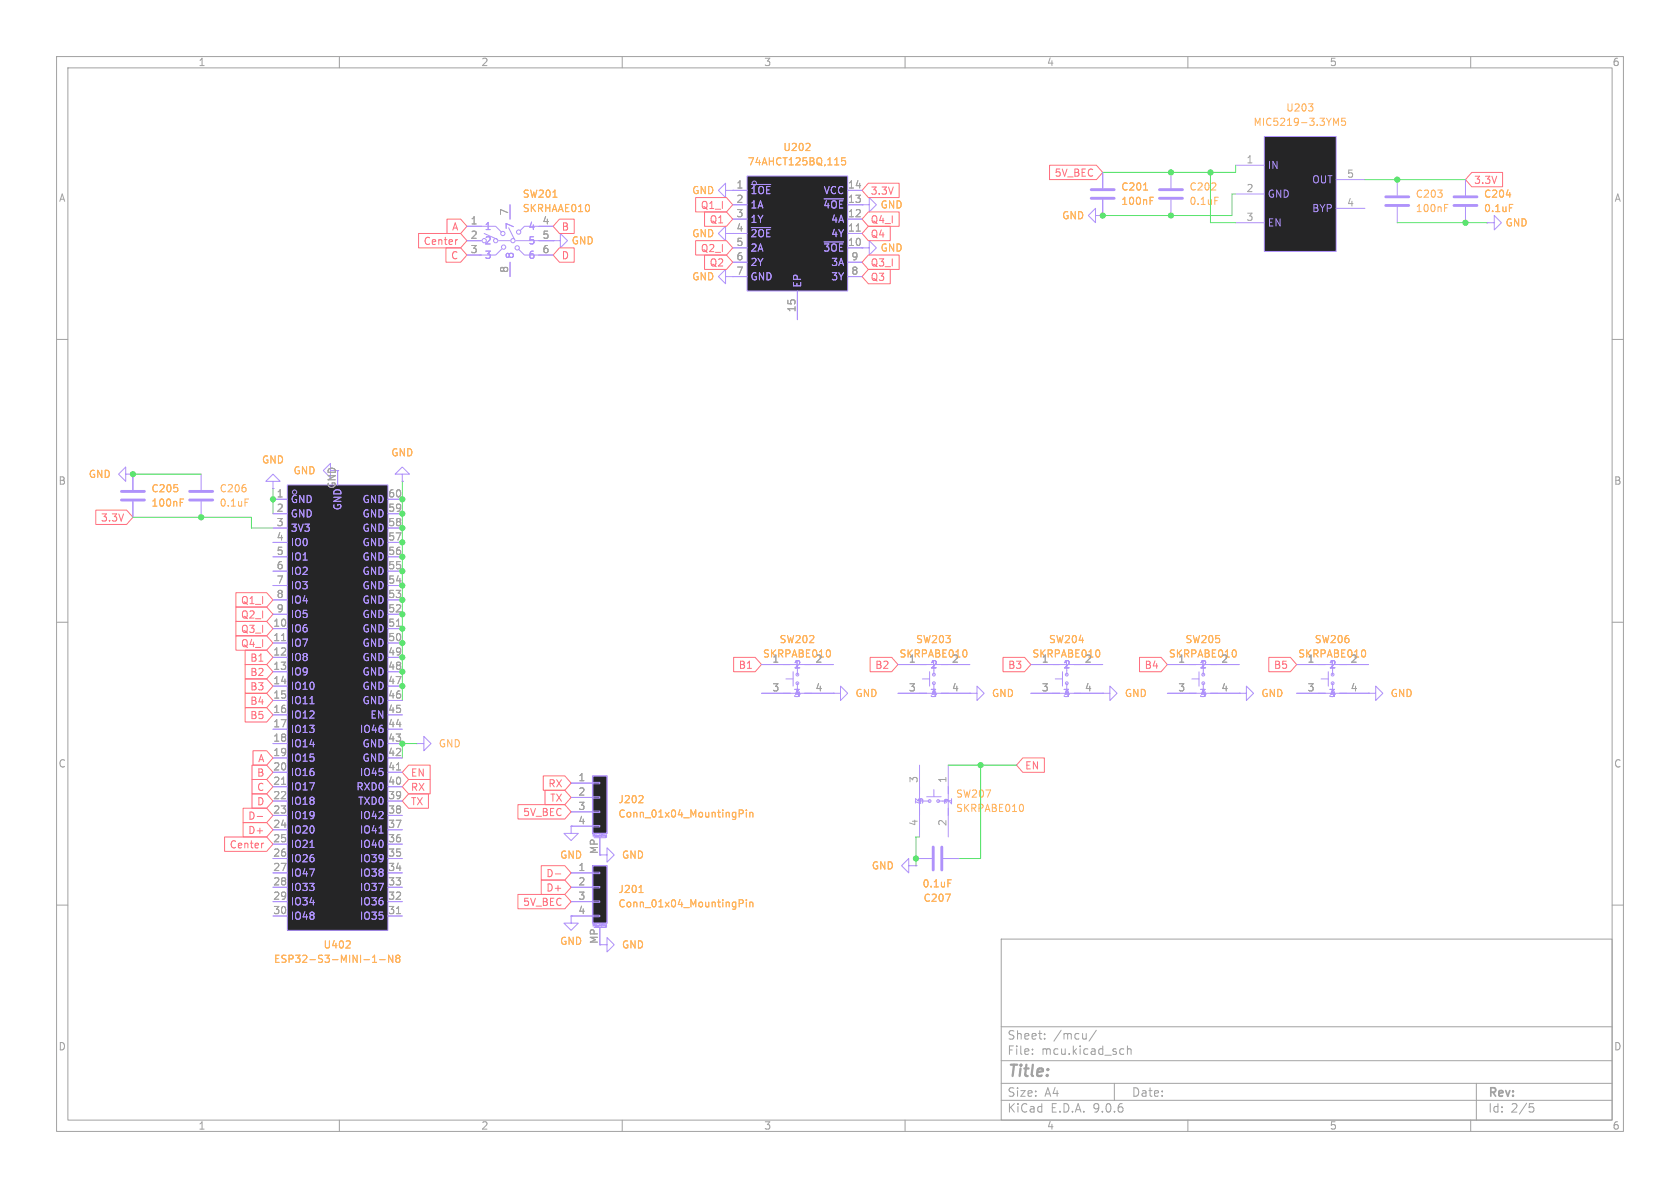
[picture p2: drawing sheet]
<svg xmlns="http://www.w3.org/2000/svg" width="297mm" height="210mm" viewBox="0 0 297 210" stroke-linecap="round" stroke-linejoin="round" font-family="sans-serif">
<g fill="none" stroke="#a2a2a2" stroke-width=".18">
<path d="M10 10h277v190h-277zM12 12h273v186h-273zM60 10v2M110 10v2M160 10v2M210 10v2M260 10v2M10 60h2M285 60h2M10 110h2M285 110h2M10 160h2"/>
<path d="M177 166h108v32h-108zM285 160h2M60 198v2M110 198v2M160 198v2M177 194.5h108M177 191.5h108M177 187.5h108M177 181.5h108M182.5 186.3v.1M182.5 185.5v.1M184.7 183.6v.1"/>
<path d="M184.7 182.8v.1M193.8 182.1l-1.3 2M197 191.5v3M198.2 185.4l.5 .1M198.7 186.3l-.5 .1M199.3 185.5l.2-.1 .4 .1 .1 .9M199.3 184.9v1.5M210 198v2M260 198v2M261 191.5v6.5M270.4 195.1h.7M270.5 195.7h.4l.3 .3-.2 .5-.5 .1"/>
</g>
<g fill="none" stroke="#af92fb" stroke-width=".18">
<path d="M193.7 38.1v-1.3l-1.3 1.3 1.3 1.3v-1.3h1.2M194.9 38.1h.1M194.9 30.5v2.8M194.9 35.3v2.8M162.6 135.3v12.7M165.1 139.6v1.2M167.6 135.3v12.7M162.6 141.6h1.7M163.8 140.8h2.6M165.9 141.6h1.7"/>
<circle cx="164.3" cy="141.6" r=".25"/>
<circle cx="165.9" cy="141.6" r=".25"/>
</g>
<path d="M202.2 33.6h.7M203.3 35.5h.4M203.3 34.9h.6M180.8 142.2l.1 .5-.1 .7" fill="none" stroke="#ffb45b" stroke-width=".18"/>
<path d="M192.9 33.5h4.1M192.9 35.1h4.1" fill="none" stroke="#af92fb" stroke-width=".51"/>
<path d="M132.1 31.1h17.8v20.3h-17.8z" fill="#252526"/>
<g fill="none" stroke="#af92fb" stroke-width=".18">
<path d="M129.5 33.7h2.6M129.5 36.2h2.6M129.5 38.7h2.6M132.1 31.1h17.8v20.3h-17.8zM132.8 32.6h3.5M145.7 35.2h3.4M149.9 33.7h2.5M149.9 36.2h2.5M149.9 38.7h2.5M152.4 36.2h1.3v-1.3l1.2 1.3-1.2 1.3v-1.3M152.4 36.2h.1M207 30.5v2.8"/>
<path d="M207 35.3v2.8M247 31.8v2.7M247 36.6v2.8M259.1 31.8v2.7M259.1 36.6v2.8M262.9 39.4h1.3v-1.3l1.2 1.3-1.2 1.2v-1.2M262.9 39.4h.1M129.5 41.3h2.6M129.5 43.8h2.6M129.5 46.4h2.6M129.5 48.9h2.6M132.8 40.2h3.5"/>
<path d="M141 51.4v5.1M145.7 42.8h3.4M149.9 41.3h2.5M149.9 43.8h2.5M149.9 46.4h2.5M149.9 48.9h2.5M152.4 43.8h1.3v-1.3l1.2 1.3-1.2 1.3v-1.3M152.4 43.8h.1M22.2 83.8v-1.2l-1.2 1.2 1.2 1.3v-1.3h1.3M23.5 83.8h.1M23.5 83.8v2.8M23.5 88.6v2.8"/>
<path d="M35.6 83.8v2.8M35.6 88.6v2.8M48.3 85.1h1.2l-1.2-1.3-1.3 1.3h1.3v1.3M48.3 86.4h.1M58.4 83.2v-1.3l-1.3 1.3 1.3 1.3v-1.3h1.3M71.1 83.8h1.3l-1.3-1.2-1.3 1.2h1.3v1.3M71.1 85.1h.1M134.6 117.5h12.7M140.2 118.7v2.6M141 118.5v.8M229.2 117.5h12.7M234.8 118.7v2.6"/>
<path d="M235.6 118.5v.8M73.7 131.4h1.2v-1.2l1.3 1.2-1.3 1.3v-1.3M73.7 131.4h.1M134.6 122.6h12.7M138.9 120h1.3M141 120.8v1.8M147.3 122.6h1.3v-1.3l1.3 1.3-1.3 1.2v-1.2M147.3 122.6h.1M194.9 122.6h1.3v-1.3l1.3 1.3-1.3 1.2v-1.2M194.9 122.6h.1M219.1 122.6h1.2v-1.3l1.3 1.3-1.3 1.2v-1.2M219.1 122.6h.1"/>
<path d="M229.2 122.6h12.7M233.6 120h1.2M235.6 120.8v1.8M241.9 122.6h1.3v-1.3l1.3 1.3-1.3 1.2v-1.2M241.9 122.6h.1M101 146.1v1.2h1.2l-1.2 1.3-1.3-1.3h1.3M101 146.1h.1M101 161.9v1.3h1.2l-1.2 1.3-1.3-1.3h1.3M101 161.9h.1"/>
<circle cx="133.4" cy="32.4" r=".38"/>
<circle cx="141" cy="119.3" r=".25"/>
<circle cx="235.6" cy="119.3" r=".25"/>
<circle cx="141" cy="120.8" r=".25"/>
<circle cx="235.6" cy="120.8" r=".25"/>
</g>
<path d="M151.4 40.9h.7" fill="none" stroke="#a2a2a2" stroke-width=".18"/>
<g fill="none" stroke="#ffb45b" stroke-width=".18">
<path d="M142.4 26.6h.8M143.1 25.5v.4M149.4 27.9h-.6v.6l.2-.1h.4l.1 .2-.1 .4-.1 .2-.5-.2M214.8 34.9h.6M255.4 36.1h.6M255.4 36.7h.4M266.3 34.4h.8M266.8 36.1h.6M31.9 88.8h.4M31.9 88.2h.6M43.3 88.2h.6M146.6 114.9l.2 .5-.2 .7"/>
<path d="M241.2 114.9l.2 .5-.2 .7"/>
</g>
<path d="M205 33.5h4M205 35.1h4M245 34.8h4M245 36.3h4M257 34.8h4.1M257 36.3h4.1M21.5 86.9h4M21.5 88.4h4M33.5 86.9h4.1M33.5 88.4h4.1" fill="none" stroke="#af92fb" stroke-width=".51"/>
<path d="M50.8 85.7h17.8v78.8h-17.8z" fill="#252526"/>
<g fill="none" stroke="#af92fb" stroke-width=".18">
<path d="M48.3 88.3h2.5M48.3 90.8h2.5M48.3 93.3h2.5M48.3 95.9h2.5M48.3 98.4h2.5M50.8 85.7h17.8v78.8h-17.8zM68.6 88.3h2.5M68.6 90.8h2.5M68.6 93.3h2.5M68.6 95.9h2.5M68.6 98.4h2.5M48.3 101h2.5"/>
<path d="M48.3 103.5h2.5M48.3 106h2.5M48.3 108.6h2.5M48.3 111.1h2.5M48.3 113.7h2.5M48.3 116.2h2.5M48.3 118.7h2.5M68.6 101h2.5M68.6 103.5h2.5M68.6 106h2.5M68.6 108.6h2.5M68.6 111.1h2.5"/>
<path d="M68.6 113.7h2.5M68.6 116.2h2.5M68.6 118.7h2.5M48.3 121.3h2.5M48.3 123.8h2.5M48.3 126.4h2.5M48.3 128.9h2.5M48.3 131.4h2.5M48.3 134h2.5M48.3 136.5h2.5M48.3 139.1h2.5M54.8 124.4h.7"/>
<path d="M68.6 121.3h2.5M68.6 123.8h2.5M68.6 126.4h2.5M68.6 128.9h2.5M68.6 131.4h2.5M68.6 134h2.5M68.6 136.5h2.5M68.6 139.1h2.5M48.3 141.6h2.5M48.3 144.1h2.5M48.3 146.7h2.5M48.3 149.2h2.5"/>
<path d="M48.3 151.8h2.5M48.3 154.3h2.5M48.3 156.8h2.5M48.3 159.4h2.5M54.8 149.8h.7M67 147.3h.7M68.6 141.6h2.5M68.6 144.1h2.5M68.6 146.7h2.5M68.6 149.2h2.5M68.6 151.8h2.5M68.6 154.3h2.5"/>
<path d="M68.6 156.8h2.5M68.6 159.4h2.5M106 151.1h1.3v-1.2l1.3 1.2-1.3 1.3v-1.3M161.9 151.8h2.8M166.8 151.8h2.7M48.3 161.9h2.5M68.6 161.9h2.5"/>
<circle cx="52.1" cy="87" r=".38"/>
</g>
<path d="M49.8 113.2h.7M70.1 110.7h.7M49.8 138.6h.7M70.1 136.1h.7M70.1 161.5h.7" fill="none" stroke="#a2a2a2" stroke-width=".18"/>
<path d="M167.2 158.1h.8l-.5 1.2M167.6 155.5h.6M61.1 167.6h.8M61.9 166.4v.5M65.9 170.1h.7M65.9 169.2l.3-.3v1.2M67.1 169.6h1M69.4 168.9v1.2l-.7-1.2v1.2M70.2 169.4l-.2 .2v.4l.2 .1h.4l.1-.2v-.3l-.2-.2M70.2 169.4l-.2-.2 .2-.3h.3l.2 .2-.2 .3M70.2 169.4h.3" fill="none" stroke="#ffb45b" stroke-width=".18"/>
<path d="M165 149.7v4.1M166.5 149.7v4.1" fill="none" stroke="#af92fb" stroke-width=".51"/>
<path d="M104.8 137.2h2.5v10.1h-2.5z" fill="#252526"/>
<path d="M104.8 137.2h2.5v10.1h-2.5z" fill="none" stroke="#af92fb" stroke-width=".25"/>
<g fill="none" stroke="#af92fb" stroke-width=".18">
<path d="M90.2 36.2v2.5M128.3 33.7v-1.3l-1.3 1.3 1.3 1.2v-1.2h1.2M129.5 33.7h.1M82.5 40h5.1l1 1M82.5 42.5h2.6M82.5 45.1h2.6M85.6 41.3l2.3 1M88.1 42.5h2.1M88.6 44.1l-1 1h-2.8M89.9 40.3l1 2M90.2 46.4v2.5M91.2 42.5h6.6"/>
<path d="M91.7 44.1l1 1h5.1M97.8 42.5h1.3v-1.2l1.2 1.2-1.2 1.3v-1.3M97.8 42.5h.1M97.8 40h-5.1l-.7 .8M182.2 117.5h12.7M187.8 118.7v2.6M188.6 118.5v.8M101 138.4h3.8M104.8 138.3h1.2v.3h-1.2zM182.2 122.6h12.7M186.6 120h1.2M188.6 120.8v1.8"/>
<path d="M101 141h3.8M101 143.5h3.8M101 146.1h3.8M104.8 140.8h1.2v.3h-1.2zM104.8 143.4h1.2v.2h-1.2zM104.8 145.9h1.2v.3h-1.2zM104.9 147.9v-.4l.1 .3 .1-.3v.4M105 148.1h2.1M106 148.1v3M106.3 147.5v.3M106.5 147.5h.1M107.1 147.8v-.1l.1-.1v.3l-.1 .1"/>
<path d="M107.1 147.8v.1M107.1 147.9h.1"/>
<circle cx="87.6" cy="42.5" r=".38"/>
<circle cx="88.9" cy="41.3" r=".38"/>
<circle cx="89" cy="43.7" r=".38"/>
<circle cx="90.7" cy="42.5" r=".38"/>
<circle cx="91.4" cy="43.8" r=".38"/>
<circle cx="91.7" cy="41" r=".38"/>
<circle cx="188.6" cy="119.3" r=".25"/>
<circle cx="188.6" cy="120.8" r=".25"/>
</g>
<path d="M97.7 34.9h.8M194.2 114.9l.2 .5-.2 .7M113.6 140.7l.1 .2-.1 .3-.7 .7h.8M130.7 143.8h.6l.1-.2-.1-.3-.6-.1v1.2M131.9 143.2v.1M131.9 143.6v.8M132.6 143.6v.8M132.6 143.7l.1-.1 .3 .1 .1 .7" fill="none" stroke="#ffb45b" stroke-width=".18"/>
<path d="M104.8 153h2.5v10.2h-2.5z" fill="#252526"/>
<path d="M104.8 153h2.5v10.2h-2.5z" fill="none" stroke="#af92fb" stroke-width=".25"/>
<g fill="none" stroke="#af92fb" stroke-width=".18">
<path d="M128.3 41.3v-1.3l-1.3 1.3 1.3 1.2v-1.2h1.2M128.3 48.9v-1.3l-1.3 1.3 1.3 1.3v-1.3h1.2M129.5 48.9h.1M206.4 117.5h12.7M212 118.7v2.6M212.7 118.5v.8M206.4 122.6h12.7M210.7 120h1.3M212.7 120.8v1.8M101 154.3h3.8M101 156.8h3.8M101 159.4h3.8"/>
<path d="M104.8 154.2h1.2v.2h-1.2zM104.8 156.7h1.2v.3h-1.2zM104.8 159.3h1.2v.2h-1.2zM160.7 153v-1.2l-1.3 1.2 1.3 1.3v-1.3h1.2M161.9 153h.1M101 161.9h3.8M104.8 161.8h1.2v.3h-1.2zM104.9 163.7v-.3l.1 .2 .1-.2v.3M105 164h2.1M106 164v3h1.3v-1.3l1.3 1.3-1.3 1.3v-1.3M106.3 163.4v.3M106.6 163.4h.1"/>
<path d="M106.6 163.4h-.1M107.1 163.7h.1M107.1 163.5v.2M107.1 163.5h.1M107.2 163.5v.3l-.1 .1"/>
<circle cx="212.7" cy="119.3" r=".25"/>
<circle cx="212.7" cy="120.8" r=".25"/>
</g>
<path d="M218.4 114.9l.2 .5-.2 .7M113 157.8h.7M130.7 159.7h.6l.1-.2-.1-.3-.6-.1v1.2M131.9 159.1v.1M131.9 159.5v.8M132.6 159.5v.8M132.6 159.6l.1-.1h.3l.1 .8" fill="none" stroke="#ffb45b" stroke-width=".18"/>
<path d="M223.5 24.1h12.7v20.4h-12.7z" fill="#252526"/>
<g fill="none" stroke="#af92fb" stroke-width=".18">
<path d="M90.2 36.2v2.5M129.5 33.7h.1M129.5 33.7h2.6M129.5 36.2h2.6M129.5 38.7h2.6M132.8 32.6h3.5M145.7 35.2h3.4M149.9 33.7h2.5M149.9 36.2h2.5M149.9 38.7h2.5M152.4 36.2h.1M194.9 38.1h.1"/>
<path d="M194.9 30.5v2.8M194.9 35.3v2.8M218.4 29.2h5.1M218.4 34.3h5.1M218.4 39.4h5.1M223.5 24.1h12.7v20.4h-12.7zM236.2 31.8h5.1M236.2 36.8h5.1M259.1 31.8v2.7M259.1 36.6v2.8M262.9 39.4h.1M82.5 40h2.6"/>
<path d="M82.5 42.5h2.6M82.5 45.1h2.6M90.2 46.4v2.5M95.2 40h2.6M95.2 42.5h2.6M95.2 45.1h2.6M97.8 42.5h.1M129.5 48.9h.1M129.5 41.3h2.6M129.5 43.8h2.6M129.5 46.4h2.6M129.5 48.9h2.6"/>
<path d="M132.8 40.2h3.5M141 51.4v5.1M145.7 42.8h3.4M149.9 41.3h2.5M149.9 43.8h2.5M149.9 46.4h2.5M149.9 48.9h2.5M152.4 43.8h.1M23.5 83.8h.1M23.5 83.8v2.8M23.5 88.6v2.8M48.3 86.4h.1"/>
<path d="M48.3 88.3h2.5M48.3 90.8h2.5M48.3 93.3h2.5M48.3 95.9h2.5M48.3 98.4h2.5M68.6 88.3h2.5M68.6 90.8h2.5M68.6 93.3h2.5M68.6 95.9h2.5M68.6 98.4h2.5M71.1 85.1h.1M48.3 101h2.5"/>
<path d="M48.3 103.5h2.5M48.3 106h2.5M48.3 108.6h2.5M48.3 111.1h2.5M48.3 113.7h2.5M48.3 116.2h2.5M48.3 118.7h2.5M68.6 101h2.5M68.6 103.5h2.5M68.6 106h2.5M68.6 108.6h2.5M68.6 111.1h2.5"/>
<path d="M68.6 113.7h2.5M68.6 116.2h2.5M68.6 118.7h2.5M134.6 117.5h5.1M142.2 117.5h5.1M158.7 117.5h12.7M164.3 118.7v2.6M165.1 118.5v.8M182.2 117.5h5.1M189.9 117.5h5M206.4 117.5h5.1M214 117.5h5.1"/>
<path d="M229.2 117.5h5.1M236.9 117.5h5M48.3 121.3h2.5M48.3 123.8h2.5M48.3 126.4h2.5M48.3 128.9h2.5M48.3 131.4h2.5M48.3 134h2.5M48.3 136.5h2.5M48.3 139.1h2.5M54.8 124.4h.7M68.6 121.3h2.5"/>
<path d="M68.6 123.8h2.5M68.6 126.4h2.5M68.6 128.9h2.5M68.6 131.4h2.5M68.6 134h2.5M68.6 136.5h2.5M68.6 139.1h2.5M101 138.4h3.8M134.6 122.6h5.1M142.2 122.6h5.1M147.3 122.6h.1M158.7 122.6h12.7"/>
<path d="M163.1 120h1.2M165.1 120.8v1.8M171.4 122.6h1.3v-1.3l1.3 1.3-1.3 1.2v-1.2M171.4 122.6h.1M182.2 122.6h5.1M189.9 122.6h5M194.9 122.6h.1M206.4 122.6h5.1M214 122.6h5.1M219.1 122.6h.1M229.2 122.6h5.1M236.9 122.6h5"/>
<path d="M241.9 122.6h.1M48.3 154.3h2.5M48.3 156.8h2.5M48.3 159.4h2.5M48.3 151.8h2.5M48.3 141.6h2.5M48.3 144.1h2.5M48.3 146.7h2.5M48.3 149.2h2.5M54.8 149.8h.7M67 147.3h.7M68.6 154.3h2.5"/>
<path d="M68.6 156.8h2.5M68.6 159.4h2.5M68.6 151.8h2.5M68.6 141.6h2.5M68.6 144.1h2.5M68.6 146.7h2.5M68.6 149.2h2.5M101 146.1h.1M101 141h3.8M101 143.5h3.8M101 146.1h3.8M101 154.3h3.8"/>
<path d="M101 156.8h3.8M101 159.4h3.8M106 148.1v3M161.9 153h.1M161.9 151.8h2.8M166.8 151.8h2.7M48.3 161.9h2.5M68.6 161.9h2.5M101 161.9h.1M101 161.9h3.8M106 164v3"/>
<circle cx="165.1" cy="119.3" r=".25"/>
<circle cx="165.1" cy="120.8" r=".25"/>
</g>
<g fill="none" stroke="#ffb45b" stroke-width=".18">
<path d="M231.3 18.4h.8l-.4 .4M232 19v.5M97.7 34.9h.8M142.4 26.6h.8M143.1 25.5v.4M149.4 27.9h-.6v.6l.2-.1h.4l.1 .2-.1 .4-.1 .2-.5-.2M202.2 33.6h.7M203.3 34.9h.6M203.3 35.5h.4M235.8 20.9l.4 .9 .4-.9v1.3M237.8 20.9h-.6v.6l.1-.1h.5l.1 .2-.1 .4-.2 .2-.4-.2M266.3 34.4h.8"/>
<path d="M266.8 36.1h.6M31.9 88.8h.4M31.9 88.2h.6M146.6 114.9l.2 .5-.2 .7M170.8 114.9l.1 .5-.1 .7M194.2 114.9l.2 .5-.2 .7M218.4 114.9l.2 .5-.2 .7M241.2 114.9l.2 .5-.2 .7M113 157.8h.7M113.6 140.7l.1 .2-.1 .3-.7 .7h.8M130.7 143.8h.6l.1-.2-.1-.3-.6-.1v1.2M130.7 159.7h.6l.1-.2-.1-.3-.6-.1v1.2"/>
<path d="M131.9 159.1v.1M131.9 143.2v.1M131.9 143.6v.8M131.9 159.5v.8M132.6 143.6v.8M132.6 159.5v.8M132.6 143.7l.1-.1 .3 .1 .1 .7M132.6 159.6l.1-.1h.3l.1 .8M167.2 158.1h.8l-.5 1.2M167.6 155.5h.6M61.1 167.6h.8M61.9 166.4v.5"/>
<path d="M65.9 170.1h.7M65.9 169.2l.3-.3v1.2M67.1 169.6h1M69.4 168.9v1.2l-.7-1.2v1.2M70.2 169.4l-.2 .2v.4l.2 .1h.4l.1-.2v-.3l-.2-.2M70.2 169.4l-.2-.2 .2-.3h.3l.2 .2-.2 .3M70.2 169.4h.3"/>
</g>
<g fill="none" stroke="#ff6d7f" stroke-width=".18">
<path d="M79 38.7h2.4l1.1 1.3-1.1 1.3h-2.4zM98.9 38.7h2.6v2.6h-2.6l-1.1-1.3zM123 34.9h5.4l1.1 1.3-1.1 1.3h-5.4zM124.6 37.5h3.8l1.1 1.2-1.1 1.3h-3.8zM153.5 32.4h5.5v2.5h-5.5l-1.1-1.2zM153.5 37.5h5.5v2.5h-5.5l-1.1-1.3zM185.5 29.2h8.3l1.1 1.3-1.1 1.3h-8.3zM260.2 30.5h5.4v2.5h-5.4l-1.1-1.2zM74 41.3h7.4l1.1 1.2-1.1 1.3h-7.4zM78.8 43.8h2.6l1.1 1.3-1.1 1.3h-2.6zM80.9 42.4h-.2M98.9 43.8h2.6v2.6h-2.6l-1.1-1.3z"/>
<path d="M123 42.5h5.4l1.1 1.3-1.1 1.3h-5.4zM124.6 45.1h3.8l1.1 1.3-1.1 1.2h-3.8zM153.5 40h3.9v2.5h-3.9l-1.1-1.2zM153.5 45.1h5.5v2.5h-5.5l-1.1-1.2zM153.5 47.6h3.9v2.6h-3.9l-1.1-1.3zM16.9 90.2h5.5l1.1 1.2-1.1 1.3h-5.5zM41.7 107.3h5.4l1.2 1.3-1.2 1.3h-5.4zM41.7 112.4h5.4l1.2 1.3-1.2 1.2h-5.4zM41.7 109.9h5.4l1.2 1.2-1.2 1.3h-5.4zM41.7 104.8h5.4l1.2 1.2-1.2 1.3h-5.4zM43.3 114.9h3.8l1.2 1.3-1.2 1.3h-3.8zM43.3 117.5h3.8l1.2 1.2-1.2 1.3h-3.8z"/>
<path d="M129.7 116.2h3.8l1.1 1.3-1.1 1.2h-3.8zM153.8 116.2h3.8l1.1 1.3-1.1 1.2h-3.8zM177.3 116.2h3.8l1.1 1.3-1.1 1.2h-3.8zM201.5 116.2h3.8l1.1 1.3-1.1 1.2h-3.8zM224.3 116.2h3.8l1.1 1.3-1.1 1.2h-3.8zM43.3 120h3.8l1.2 1.3-1.2 1.3h-3.8zM43.3 122.6h3.8l1.2 1.2-1.2 1.3h-3.8zM43.3 125.1h3.8l1.2 1.3-1.2 1.2h-3.8zM44.5 135.3h2.6l1.2 1.2-1.2 1.3h-2.6zM44.5 137.8h2.6l1.2 1.3-1.2 1.2h-2.6zM44.7 132.7h2.4l1.2 1.3-1.2 1.3h-2.4zM72.2 135.3h3.8v2.5h-3.8l-1.1-1.3z"/>
<path d="M72.2 137.8h3.8v2.5h-3.8l-1.1-1.2zM96 137.2h3.9l1.1 1.2-1.1 1.3h-3.9zM96.3 139.7h3.6l1.1 1.3-1.1 1.2h-3.6zM180.8 134h3.8v2.5h-3.8l-1.1-1.2zM39.7 148h7.4l1.2 1.2-1.2 1.3h-7.4zM43 145.4h4.1l1.2 1.3-1.2 1.3h-4.1zM43 142.9h4.1l1.2 1.2-1.2 1.3h-4.1zM44.5 140.3h2.6l1.2 1.3-1.2 1.3h-2.6zM45.5 144.3h.9M46.6 149l-.2 .1M72.2 140.3h3.5v2.6h-3.5l-1.1-1.3zM91.6 142.2h8.3l1.1 1.3-1.1 1.3h-8.3z"/>
<path d="M91.6 158.1h8.3l1.1 1.3-1.1 1.3h-8.3zM95.7 155.6h4.2l1.1 1.2-1.1 1.3h-4.2zM95.7 153h4.2l1.1 1.3-1.1 1.3h-4.2zM98.2 154.5h.9"/>
</g>
<g fill="none" stroke="#59e56d" stroke-width=".18">
<path d="M214 30.5v8.9h4.4M218.4 29.2v1.3h-23.5M218.4 34.3h-.6v3.8h-22.9M241.3 31.8h17.8M247 39.4h15.9M23.5 91.4h20.9v1.9h3.9M23.5 83.8h12.1M48.3 86.4v4.4M71.1 85.1v38.7M73.7 131.4h-2.6v2.6M167.6 135.3h12.1M173.4 135.3v16.5h-3.9"/>
<path d="M162.6 148h-.7v5"/>
</g>
<path d="M151.4 40.9h.7M49.8 113.2h.7M70.1 110.7h.7M49.8 138.6h.7M70.1 136.1h.7M70.1 161.5h.7" fill="none" stroke="#a2a2a2" stroke-width=".18"/>
<g fill="#59e56d" stroke="#59e56d" stroke-width=".18">
<circle cx="71.1" cy="90.8" r=".46"/>
<circle cx="23.5" cy="83.8" r=".46"/>
<circle cx="35.6" cy="91.4" r=".46"/>
<circle cx="48.3" cy="88.3" r=".46"/>
<circle cx="71.1" cy="88.3" r=".46"/>
<circle cx="161.9" cy="151.8" r=".46"/>
<circle cx="173.4" cy="135.3" r=".46"/>
<circle cx="71.1" cy="103.5" r=".46"/>
<circle cx="71.1" cy="108.6" r=".46"/>
<circle cx="71.1" cy="106" r=".46"/>
<circle cx="71.1" cy="101" r=".46"/>
<circle cx="71.1" cy="95.9" r=".46"/>
<circle cx="71.1" cy="93.3" r=".46"/>
<circle cx="71.1" cy="98.4" r=".46"/>
<circle cx="71.1" cy="121.3" r=".46"/>
<circle cx="71.1" cy="118.7" r=".46"/>
<circle cx="71.1" cy="116.2" r=".46"/>
<circle cx="71.1" cy="113.7" r=".46"/>
<circle cx="71.1" cy="111.1" r=".46"/>
<circle cx="71.1" cy="131.4" r=".46"/>
<circle cx="207" cy="38.1" r=".46"/>
<circle cx="207" cy="30.5" r=".46"/>
<circle cx="214" cy="30.5" r=".46"/>
<circle cx="259.1" cy="39.4" r=".46"/>
<circle cx="194.9" cy="38.1" r=".46"/>
<circle cx="247" cy="31.8" r=".46"/>
</g>
<text font-size="2.8" fill="#a2a2a2" x="178" y="190.9">Title:</text>
<g font-size="2.1" fill="#a2a2a2">
<text x="178" y="184">Sheet:</text>
<text x="186.2" y="184">/mcu/</text>
<text x="178" y="186.7">File:</text>
<text x="184.1" y="186.7">mcu.kicad_sch</text>
<text x="178" y="196.9">KiCad</text>
<text x="178" y="194.1">Size:</text>
<text x="184.7" y="194.1">A4</text>
<text x="185.7" y="196.9">E.D.A.</text>
<text x="193.3" y="196.9">9.0.6</text>
<text x="200" y="194.1">Date:</text>
<text x="263" y="194.3">Rev:</text>
<text x="263" y="196.9">Id:</text>
<text x="267.1" y="196.9">2/5</text>
</g>
<g font-size="1.8" fill="#a2a2a2">
<text x="35" y="11.9">1</text>
<text x="85" y="11.9">2</text>
<text x="135" y="11.9">3</text>
<text x="185" y="11.9">4</text>
<text x="235" y="11.9">5</text>
<text x="285" y="11.9">6</text>
<text x="220.3" y="29">1</text>
<text x="10.3" y="35.9">A</text>
<text x="130.1" y="33.4">1</text>
<text x="130.1" y="35.9">2</text>
<text x="149.8" y="33.4">14</text>
<text x="149.8" y="35.9">13</text>
<text x="220.3" y="34">2</text>
<text x="238.1" y="31.5">5</text>
<text x="285.3" y="35.9">A</text>
<text x="83.1" y="39.8">1</text>
<text x="89.9" y="38.2" transform="rotate(-90 89.9 38.2)">7</text>
<text x="95.8" y="39.8">4</text>
<text x="130.1" y="38.5">3</text>
<text x="130.1" y="41">4</text>
<text x="149.8" y="38.5">12</text>
<text x="149.8" y="41">11</text>
<text x="220.3" y="39.1">3</text>
<text x="238.1" y="36.6">4</text>
<text x="83.1" y="42.3">2</text>
<text x="83.1" y="44.8">3</text>
<text x="95.8" y="42.3">5</text>
<text x="95.8" y="44.8">6</text>
<text x="130.1" y="43.6">5</text>
<text x="130.1" y="46.1">6</text>
<text x="149.8" y="43.6">10</text>
<text x="150.4" y="46.1">9</text>
<text x="89.9" y="48.3" transform="rotate(-90 89.9 48.3)">8</text>
<text x="130.1" y="48.6">7</text>
<text x="150.4" y="48.6">8</text>
<text x="140.7" y="55.3" transform="rotate(-90 140.7 55.3)">15</text>
<text x="10.3" y="85.9">B</text>
<text x="48.8" y="88">1</text>
<text x="59.4" y="86.5" transform="rotate(-90 59.4 86.5)">GND</text>
<text x="68.5" y="88">60</text>
<text x="285.3" y="85.9">B</text>
<text x="48.8" y="90.6">2</text>
<text x="48.8" y="93.1">3</text>
<text x="48.8" y="95.6">4</text>
<text x="68.5" y="90.6">59</text>
<text x="68.5" y="93.1">58</text>
<text x="68.5" y="95.6">57</text>
<text x="48.8" y="98.2">5</text>
<text x="48.8" y="100.7">6</text>
<text x="68.5" y="98.2">56</text>
<text x="68.5" y="100.7">55</text>
<text x="48.8" y="103.3">7</text>
<text x="48.8" y="105.8">8</text>
<text x="68.5" y="103.3">54</text>
<text x="68.5" y="105.8">53</text>
<text x="48.2" y="110.9">10</text>
<text x="48.2" y="113.4">11</text>
<text x="48.8" y="108.3">9</text>
<text x="68.5" y="108.3">52</text>
<text x="68.5" y="110.9">51</text>
<text x="68.5" y="113.4">50</text>
<text x="48.2" y="116">12</text>
<text x="48.2" y="118.5">13</text>
<text x="68.5" y="116">49</text>
<text x="68.5" y="118.5">48</text>
<text x="136.5" y="117.2">1</text>
<text x="144.1" y="117.2">2</text>
<text x="160.6" y="117.2">1</text>
<text x="168.2" y="117.2">2</text>
<text x="184.1" y="117.2">1</text>
<text x="191.7" y="117.2">2</text>
<text x="208.2" y="117.2">1</text>
<text x="215.8" y="117.2">2</text>
<text x="231.1" y="117.2">1</text>
<text x="238.7" y="117.2">2</text>
<text x="48.2" y="121">14</text>
<text x="48.2" y="123.6">15</text>
<text x="68.5" y="121">47</text>
<text x="68.5" y="123.6">46</text>
<text x="136.5" y="122.3">3</text>
<text x="144.1" y="122.3">4</text>
<text x="160.6" y="122.3">3</text>
<text x="168.2" y="122.3">4</text>
<text x="184.1" y="122.3">3</text>
<text x="191.7" y="122.3">4</text>
<text x="208.2" y="122.3">3</text>
<text x="215.8" y="122.3">4</text>
<text x="231.1" y="122.3">3</text>
<text x="238.7" y="122.3">4</text>
<text x="48.2" y="126.1">16</text>
<text x="48.2" y="128.7">17</text>
<text x="48.2" y="131.2">18</text>
<text x="68.5" y="126.1">45</text>
<text x="68.5" y="128.7">44</text>
<text x="68.5" y="131.2">43</text>
<text x="10.3" y="135.9">C</text>
<text x="48.2" y="133.7">19</text>
<text x="48.2" y="136.3">20</text>
<text x="68.5" y="133.7">42</text>
<text x="68.5" y="136.3">41</text>
<text x="285.3" y="135.9">C</text>
<text x="48.2" y="138.8">21</text>
<text x="48.2" y="141.4">22</text>
<text x="48.2" y="143.9">23</text>
<text x="68.5" y="138.8">40</text>
<text x="68.5" y="141.4">39</text>
<text x="68.5" y="143.9">38</text>
<text x="102.2" y="138.2">1</text>
<text x="102.2" y="140.7">2</text>
<text x="102.2" y="143.3">3</text>
<text x="162.3" y="138.5" transform="rotate(-90 162.3 138.5)">3</text>
<text x="167.4" y="138.5" transform="rotate(-90 167.4 138.5)">1</text>
<text x="48.2" y="146.4">24</text>
<text x="48.2" y="149">25</text>
<text x="68.5" y="146.4">37</text>
<text x="68.5" y="149">36</text>
<text x="102.2" y="145.8">4</text>
<text x="162.3" y="146.1" transform="rotate(-90 162.3 146.1)">4</text>
<text x="167.4" y="146.1" transform="rotate(-90 167.4 146.1)">2</text>
<text x="48.2" y="151.5">26</text>
<text x="48.2" y="154.1">27</text>
<text x="68.5" y="151.5">35</text>
<text x="68.5" y="154.1">34</text>
<text x="102.2" y="154.1">1</text>
<text x="48.2" y="156.6">28</text>
<text x="48.2" y="159.1">29</text>
<text x="48.2" y="161.7">30</text>
<text x="68.5" y="156.6">33</text>
<text x="68.5" y="159.1">32</text>
<text x="68.5" y="161.7">31</text>
<text x="102.2" y="156.6">2</text>
<text x="102.2" y="159.1">3</text>
<text x="102.2" y="161.7">4</text>
<text x="10.3" y="185.9">D</text>
<text x="285.3" y="185.9">D</text>
<text x="35" y="199.9">1</text>
<text x="85" y="199.9">2</text>
<text x="135" y="199.9">3</text>
<text x="185" y="199.9">4</text>
<text x="235" y="199.9">5</text>
<text x="285" y="199.9">6</text>
</g>
<g font-size="1.8" fill="#ffb45b">
<text x="221.5" y="22.5">MIC5219-3.3YM5</text>
<text x="227.3" y="19.9">U203</text>
<text x="132.1" y="29.4">74AHCT125BQ,115</text>
<text x="138.4" y="26.9">U202</text>
<text x="92.3" y="35.2">SW201</text>
<text x="122.3" y="34.5">GND</text>
<text x="198.1" y="33.9">C201</text>
<text x="210.2" y="33.9">C202</text>
<text x="250.2" y="35.2">C203</text>
<text x="262.3" y="35.2">C204</text>
<text x="92.3" y="37.7">SKRHAAE010</text>
<text x="155.6" y="37.1">GND</text>
<text x="187.7" y="39">GND</text>
<text x="198.1" y="36.4">100nF</text>
<text x="210.2" y="36.4">0.1uF</text>
<text x="250.2" y="37.7">100nF</text>
<text x="262.3" y="37.7">0.1uF</text>
<text x="266.1" y="40.2">GND</text>
<text x="101" y="43.4">GND</text>
<text x="122.3" y="42.1">GND</text>
<text x="155.6" y="44.7">GND</text>
<text x="122.3" y="49.8">GND</text>
<text x="46.2" y="82.1">GND</text>
<text x="69.1" y="80.9">GND</text>
<text x="15.6" y="84.7">GND</text>
<text x="26.7" y="87.2">C205</text>
<text x="26.7" y="89.8">100nF</text>
<text x="38.7" y="87.2">C206</text>
<text x="38.7" y="89.8">0.1uF</text>
<text x="51.8" y="84">GND</text>
<text x="137.7" y="113.9">SW202</text>
<text x="161.9" y="113.9">SW203</text>
<text x="185.3" y="113.9">SW204</text>
<text x="209.5" y="113.9">SW205</text>
<text x="232.3" y="113.9">SW206</text>
<text x="134.8" y="116.4">SKRPABE010</text>
<text x="158.9" y="116.4">SKRPABE010</text>
<text x="182.4" y="116.4">SKRPABE010</text>
<text x="206.5" y="116.4">SKRPABE010</text>
<text x="229.4" y="116.4">SKRPABE010</text>
<text x="151.1" y="123.4">GND</text>
<text x="175.3" y="123.4">GND</text>
<text x="198.8" y="123.4">GND</text>
<text x="222.9" y="123.4">GND</text>
<text x="245.8" y="123.4">GND</text>
<text x="77.5" y="132.3">GND</text>
<text x="109.2" y="142.2">J202</text>
<text x="168.9" y="141.2">SW207</text>
<text x="168.9" y="143.7">SKRPABE010</text>
<text x="109.2" y="144.7">Conn_01x04_MountingPin</text>
<text x="98.9" y="152">GND</text>
<text x="109.9" y="152">GND</text>
<text x="154" y="153.9">GND</text>
<text x="109.2" y="158.1">J201</text>
<text x="109.2" y="160.6">Conn_01x04_MountingPin</text>
<text x="163" y="157.1">0.1uF</text>
<text x="163.2" y="159.6">C207</text>
<text x="57.1" y="167.9">U402</text>
<text x="98.9" y="167.2">GND</text>
<text x="109.9" y="167.9">GND</text>
<text x="48.3" y="170.4">ESP32-S3-MINI-1-N8</text>
</g>
<g font-size="1.8" fill="#af92fb">
<text x="132.6" y="34.5">~{1OE}</text>
<text x="145.5" y="34.5">VCC</text>
<text x="224" y="30.1">IN</text>
<text x="224" y="35.2">GND</text>
<text x="231.9" y="32.6">OUT</text>
<text x="85.6" y="40.9">1</text>
<text x="91" y="40.7" transform="rotate(-90 91 40.7)">7</text>
<text x="93.3" y="40.9">4</text>
<text x="132.6" y="37.1">1A</text>
<text x="132.6" y="39.6">1Y</text>
<text x="145.5" y="37.1">~{4OE}</text>
<text x="146.9" y="39.6">4A</text>
<text x="224" y="40.2">EN</text>
<text x="231.9" y="37.7">BYP</text>
<text x="85.6" y="43.4">2</text>
<text x="85.6" y="45.9">3</text>
<text x="91" y="45.8" transform="rotate(-90 91 45.8)">8</text>
<text x="93.3" y="43.4">5</text>
<text x="93.3" y="45.9">6</text>
<text x="132.6" y="42.1">~{2OE}</text>
<text x="132.6" y="44.7">2A</text>
<text x="132.6" y="47.2">2Y</text>
<text x="145.5" y="44.7">~{3OE}</text>
<text x="146.9" y="42.1">4Y</text>
<text x="146.9" y="47.2">3A</text>
<text x="132.6" y="49.8">GND</text>
<text x="141.8" y="50.9" transform="rotate(-90 141.8 50.9)">EP</text>
<text x="146.9" y="49.8">3Y</text>
<text x="51.3" y="89.1">GND</text>
<text x="64" y="89.1">GND</text>
<text x="51.3" y="91.7">GND</text>
<text x="51.3" y="94.2">3V3</text>
<text x="60.6" y="90.3" transform="rotate(-90 60.6 90.3)">GND</text>
<text x="64" y="91.7">GND</text>
<text x="64" y="94.2">GND</text>
<text x="51.3" y="96.7">IO0</text>
<text x="51.3" y="99.3">IO1</text>
<text x="51.3" y="101.8">IO2</text>
<text x="64" y="96.7">GND</text>
<text x="64" y="99.3">GND</text>
<text x="64" y="101.8">GND</text>
<text x="51.3" y="104.4">IO3</text>
<text x="51.3" y="106.9">IO4</text>
<text x="64" y="104.4">GND</text>
<text x="64" y="106.9">GND</text>
<text x="51.3" y="109.4">IO5</text>
<text x="51.3" y="112">IO6</text>
<text x="64" y="109.4">GND</text>
<text x="64" y="112">GND</text>
<text x="51.3" y="114.5">IO7</text>
<text x="51.3" y="117.1">IO8</text>
<text x="51.3" y="119.6">IO9</text>
<text x="64" y="114.5">GND</text>
<text x="64" y="117.1">GND</text>
<text x="64" y="119.6">GND</text>
<text x="140.2" y="118.3">1</text>
<text x="164.3" y="118.3">1</text>
<text x="187.8" y="118.3">1</text>
<text x="212" y="118.3">1</text>
<text x="234.8" y="118.3">1</text>
<text x="51.3" y="122.1">IO10</text>
<text x="51.3" y="124.7">IO11</text>
<text x="64" y="122.1">GND</text>
<text x="64" y="124.7">GND</text>
<text x="140.3" y="123.4">4</text>
<text x="164.4" y="123.4">4</text>
<text x="187.9" y="123.4">4</text>
<text x="212.1" y="123.4">4</text>
<text x="234.9" y="123.4">4</text>
<text x="51.3" y="127.2">IO12</text>
<text x="51.3" y="129.8">IO13</text>
<text x="63.5" y="129.8">IO46</text>
<text x="65.4" y="127.2">EN</text>
<text x="51.3" y="132.3">IO14</text>
<text x="51.3" y="134.8">IO15</text>
<text x="51.3" y="137.4">IO16</text>
<text x="63.5" y="137.4">IO45</text>
<text x="64" y="132.3">GND</text>
<text x="64" y="134.8">GND</text>
<text x="51.3" y="139.9">IO17</text>
<text x="51.3" y="142.5">IO18</text>
<text x="62.9" y="139.9">RXD0</text>
<text x="63.2" y="142.5">TXD0</text>
<text x="163.4" y="142.4" transform="rotate(-90 163.4 142.4)">4</text>
<text x="168.5" y="142.3" transform="rotate(-90 168.5 142.3)">1</text>
<text x="51.3" y="145">IO19</text>
<text x="51.3" y="147.5">IO20</text>
<text x="63.5" y="145">IO42</text>
<text x="63.5" y="147.5">IO41</text>
<text x="51.3" y="150.1">IO21</text>
<text x="51.3" y="152.6">IO26</text>
<text x="51.3" y="155.2">IO47</text>
<text x="63.5" y="150.1">IO40</text>
<text x="63.5" y="152.6">IO39</text>
<text x="63.5" y="155.2">IO38</text>
<text x="105.8" y="151.1" transform="rotate(-90 105.8 151.1)">MP</text>
<text x="51.3" y="157.7">IO33</text>
<text x="51.3" y="160.2">IO34</text>
<text x="63.5" y="157.7">IO37</text>
<text x="63.5" y="160.2">IO36</text>
<text x="51.3" y="162.8">IO48</text>
<text x="63.5" y="162.8">IO35</text>
<text x="105.8" y="166.9" transform="rotate(-90 105.8 166.9)">MP</text>
</g>
<g font-size="1.8" fill="#ff6d7f">
<text x="153.8" y="34.6">3.3V</text>
<text x="186.4" y="31.4">5V_BEC</text>
<text x="260.5" y="32.7">3.3V</text>
<text x="79.8" y="41">A</text>
<text x="99.2" y="41">B</text>
<text x="123.8" y="37.1">Q1_I</text>
<text x="125.4" y="39.7">Q1</text>
<text x="153.8" y="39.7">Q4_I</text>
<text x="74.8" y="43.5">Center</text>
<text x="79.6" y="46">C</text>
<text x="99.2" y="46">D</text>
<text x="123.8" y="44.8">Q2_I</text>
<text x="125.4" y="47.3">Q2</text>
<text x="153.8" y="42.2">Q4</text>
<text x="153.8" y="47.3">Q3_I</text>
<text x="153.8" y="49.8">Q3</text>
<text x="17.8" y="92.4">3.3V</text>
<text x="42.5" y="107">Q1_I</text>
<text x="42.5" y="109.5">Q2_I</text>
<text x="42.5" y="112.1">Q3_I</text>
<text x="42.5" y="114.6">Q4_I</text>
<text x="44.1" y="117.2">B1</text>
<text x="44.1" y="119.7">B2</text>
<text x="130.5" y="118.4">B1</text>
<text x="154.6" y="118.4">B2</text>
<text x="178.1" y="118.4">B3</text>
<text x="202.3" y="118.4">B4</text>
<text x="225.1" y="118.4">B5</text>
<text x="44.1" y="122.2">B3</text>
<text x="44.1" y="124.8">B4</text>
<text x="44.1" y="127.3">B5</text>
<text x="45.4" y="137.5">B</text>
<text x="45.5" y="134.9">A</text>
<text x="72.5" y="137.5">EN</text>
<text x="181.1" y="136.2">EN</text>
<text x="45.4" y="140">C</text>
<text x="45.4" y="142.6">D</text>
<text x="72.5" y="142.6">TX</text>
<text x="72.5" y="140">RX</text>
<text x="96.9" y="139.4">RX</text>
<text x="97.2" y="141.9">TX</text>
<text x="43.8" y="147.6">D+</text>
<text x="43.8" y="145.1">D-</text>
<text x="92.4" y="144.5">5V_BEC</text>
<text x="40.5" y="150.2">Center</text>
<text x="96.5" y="155.3">D-</text>
<text x="92.4" y="160.3">5V_BEC</text>
<text x="96.5" y="157.8">D+</text>
</g>
<g font-size=".5" fill="#af92fb">
<text x="104.6" y="148.1">Mounting</text>
<text x="104.6" y="164">Mounting</text>
</g>
</svg>
